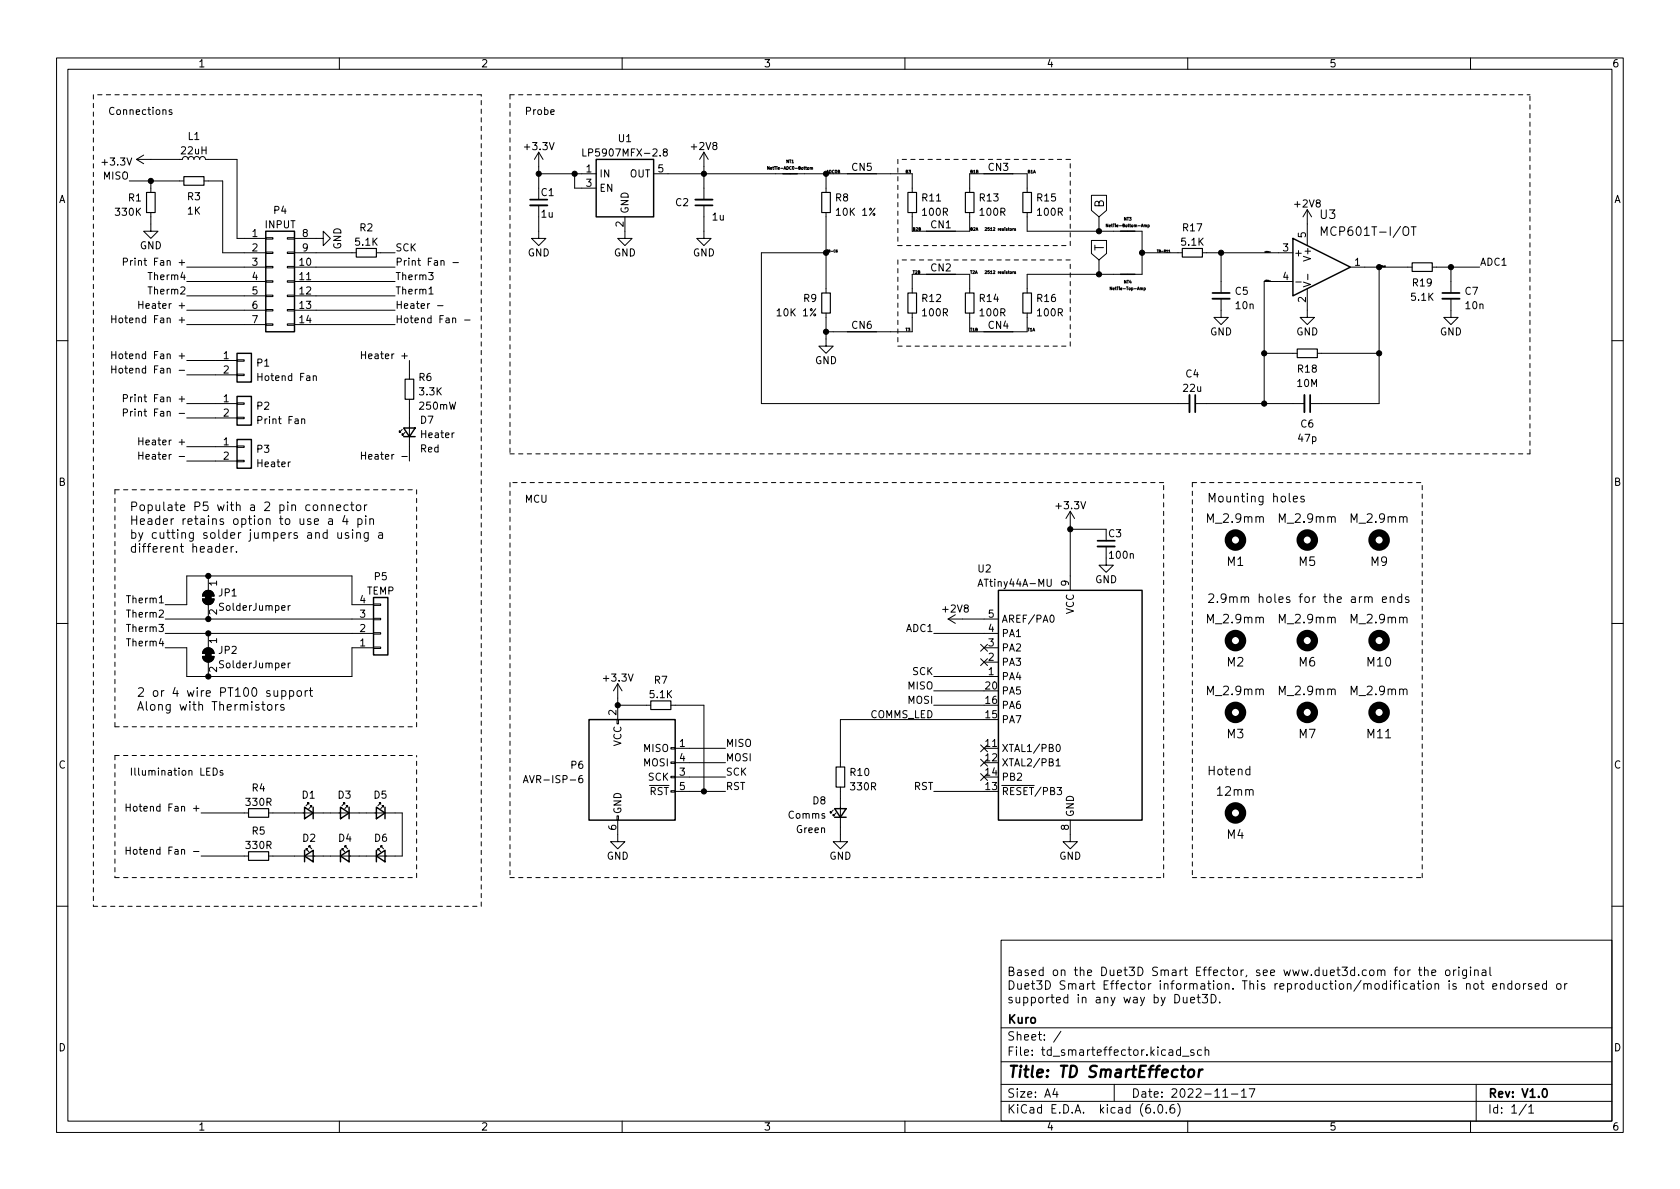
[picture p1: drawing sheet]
<svg xmlns="http://www.w3.org/2000/svg" width="297mm" height="210mm" viewBox="0 0 297 210" stroke-linecap="round" stroke-linejoin="round" font-family="sans-serif">
<g fill="none" stroke="#000" stroke-width=".18">
<path d="M10 10.2h277v190.1h-277zM12 12.2h273v186.1h-273zM30.4 19.5l-.3-.1-.2 .2 .1 .2 .4 .1v.3h-.5M60 10.2v2M97.4 19.8l.6-.1-.1-.2-.3-.1-.2 .2v.6h.5M110 10.2v2M160 10.2v2M210 10.2v2M260 10.2v2M22.9 32h9.6M24.1 28.2h8.2l.1-.4 .4-.1 .3 .1 .2 .4 .1-.3 .3-.2 .4 .1 .2 .4 .2-.4 .4-.1 .3 .2 .1 .3 .2-.4 .3-.1 .4 .1 .1 .4h5.6v14h5.1M24.1 28.2l1.3 .8"/>
<path d="M25.4 27.4l-1.3 .8M26.7 37.6v3.3h1.2l-1.2 1.3-1.3-1.3h1.3M26.7 32v2M36.1 32h3.3v12.7h7.6M95.2 36.3v5.9h1.3l-1.3 1.2-1.2-1.2h1.2M95.2 30.7h10.2M95.2 26.9l-.7 1.3M95.2 26.9v6.4M95.2 26.9l.8 1.3M101.6 30.7v2.6h3.8M103.1 26.3v1.3h.6M110.5 38.3v3.9h1.3l-1.3 1.2-1.3-1.2h1.3"/>
<path d="M115.6 30.7h34.3M117.5 26.9l-.2-.3v-.1l.2-.2 .4 .1 .1 .2-.1 .2-.5 .1-.1 .2v.3l.2 .2h.2l.3-.2v-.3l-.3-.2M124.5 36.3v5.9h1.2l-1.2 1.2-1.3-1.2h1.3M124.5 26.9l-.8 1.3M124.5 26.9v8.4M124.5 26.9l.7 1.3M136 29.5v.5l-.3-.5v.5M143.2 29.7l.2-.1 .1 .4M143.2 29.6v.4M143.5 29.7l.2-.1v.4M146 30.7v3.3M146 37.6v14.2"/>
<path d="M154.9 30.7h6.4v3.3M161.3 37.6v3.3h2.5M171.4 37.6v3.3h-2.5M174 30.7h-2.6v3.3M179.1 30.7h2.5v3.3M181.6 37.6v3.3h20.3v7.6h-20.3v3.3M193 34.5h2.6v2.7l-1.3 1.1-1.3-1.1zM194.3 38.3v2.6M195.9 39.6v.5l-.3-.5v.5M202.5 39.9l.2-.1v.3M203 39.8l.2 .1v.2h-.2M203 39.8v.5"/>
<path d="M231.1 37.1l-.7 1.2M231.1 37.1v6.3M231.1 37.1l.8 1.2M19.8 55.8v1.3M19.8 56.4h.7M20.5 55.8v1.3M21.2 56.3l.3-.1 .2 .3v.3l-.2 .3-.3-.1-.2-.2zM21.8 46.3h.6l.1-.2v-.3l-.7-.2v1.3M23.1 46.1v.8M23.4 46.1l-.3 .2M24.5 53.3v1.2M24.5 53.9h.8"/>
<path d="M25.3 53.3v1.2M33 47.2h14M33 49.8h14M33 52.3h14M33 54.9h14M33 57.4h14M47 57.3h1.3v.2h-1.3zM47 54.7h1.3v.3h-1.3zM47 52.2h1.3v.2h-1.3zM47 49.7h1.3v.2h-1.3zM47 47.1h1.3v.3h-1.3zM47 44.6h1.3v.2h-1.3z"/>
<path d="M47 42h1.3v.3h-1.3zM50.8 57.3h1.3v.2h-1.3zM50.8 54.7h1.3v.3h-1.3zM50.8 52.2h1.3v.2h-1.3zM50.8 49.7h1.3v.2h-1.3zM50.8 47.1h1.3v.3h-1.3zM50.8 44.6h1.3v.2h-1.3zM50.8 42h1.3v.3h-1.3zM52.1 42.2h5v-1.3l1.3 1.3-1.3 1.2v-1.2M52.1 44.7h10.9M52.1 47.2h17.7M52.1 49.8h17.7"/>
<path d="M52.1 52.3h17.7M52.1 54.9h17.7M52.1 57.4h17.7M66.5 44.7h3.3M75.8 48.2h.8l-.4 .5 .3 .1v.5l-.2 .2-.5-.2M75.9 51.1l.3-.4v1.3M75.9 52h.7M77.4 54.1h.9M80.1 46.4h1M82.1 56.6h1M146 55.4v5.8h1.3l-1.3 1.3-1.2-1.3h1.2M146 44.7h-11.4v26.7h75.7"/>
<path d="M146 58.7h3.9M148 44.2l-.2 .1v.2l.2 .1v-.2h-.2M161.3 55.4v3.3h-6.4M163.8 48.5h-2.5v3.3M168.9 48.5h2.5v3.3M171.4 55.4v3.3h2.6M178.6 40.5h.2v.2h-.2zM178.6 48.1h.2v.3l-.2-.1zM179.1 40.4v.4M179.1 48v.4M179.2 40.4l-.1 .1M179.2 48l-.1 .1"/>
<path d="M179.6 40.4l-.2 .1 .2 .2h-.2M179.6 48.1h-.2l.2 .3h-.2M181.6 55.4v3.3h-2.5M193 42.5h2.6v2.3l-1.3 1.2-1.3-1.2zM194.3 46v2.5M196.6 50.7v.6l-.3-.6v.6M201.9 44.7h7.1M202.3 51.2h.2v-.3h-.2v.5M206.6 44.3l.2-.1v.4M206.6 44.6h.3M212.6 44.7h16M215.9 52.8v3.3h1.3l-1.3 1.3-1.3-1.3h1.3"/>
<path d="M215.9 44.7v7.1M224.5 49.6h.1M224.5 44.6h.1M224.5 44.5v.1M228.6 49.8h-5.1v21.6M229.1 49.9h1M230.4 49.9l1.3 .4-1.3 .4M231.1 51v5.1h1.3l-1.3 1.3-1.2-1.3h1.2M231.2 48.5v1M233.6 41.6v-1.5l.5 1.1 .5-1.1v1.5M238.8 47.2h10.9M243.8 47.2v24.2h-12.2"/>
<path d="M244.9 47.1h.1M244.9 47v.2M249.5 40.1h.9M253.2 47.2h8.4M256.5 52.8v3.3h1.3l-1.3 1.3-1.2-1.3h1.2M256.5 47.2v4.6M10 60.2h2M19.8 62.2v1.2M19.8 64.7v1.3M19.8 62.8h.7M19.8 65.3h.7M20.5 62.2v1.2"/>
<path d="M20.5 64.7v1.3M21.2 62.6h.3l.2 .2v.4l-.2 .2h-.3l-.2-.2zM21.2 65.2l.3-.1 .2 .3v.3l-.2 .3-.3-.1-.2-.2zM21.8 73l.6-.1 .1-.2v-.3l-.7-.1v1.3M21.8 70.4h.6l.1-.2v-.3l-.7-.1v1.2M23.1 70.2v.8M23.1 72.7v.9M23.4 72.7l-.3 .3M23.4 70.2l-.3 .2M24.5 77.4v1.3M24.5 79.9v1.3M24.5 78h.8"/>
<path d="M25.3 77.4v1.3M25.3 79.9v1.3M33 63.7h8.9M33 66.3h8.9M33 71.4h8.9M33 79h8.9M33 73.9h8.9M41.9 66.2h1.3v.2h-1.3zM41.9 63.6h1.3v.3h-1.3zM41.9 78.9h1.3v.2h-1.3zM41.9 73.8h1.3v.2h-1.3zM41.9 71.2h1.3v.3h-1.3z"/>
<path d="M53.3 74.2l.2-.1h.3l.1 .8M55.4 66.6l.2-.2 .3 .1v.8M63.9 62.8h.7M63.9 62.2v1.2M63.9 79.9v1.3M64.6 62.2v1.2M64.6 79.9v1.3M71.1 75.9l-.5 .5v-.2v.2h.3M71.6 76.4l-.5 .6v-.3v.3h.3M72.4 63.7v3.4M72.4 70.6v10.9M211.3 71.4h19.3"/>
<path d="M223.5 62.5h5.9M232.9 62.5h10.9M285 60.2h2M24.5 80.5h.8M25.8 80.8l.6-.1v-.3h-.4l-.2 .1 .1 .6h.5M33 81.5h8.9M39.5 97.1l.7-.1-.1-.3-.4-.1-.2 .3 .1 .7h.5M40.9 96.6v1.1M41.3 96.6l-.3 .1-.1 .2M41.8 97.5v.2M41.9 81.4h1.3v.3h-1.3zM56.8 89.4l.2-.1h.4l.1 1"/>
<path d="M56.8 89.3v1M58.1 91.8h.6l.1 .9M58.2 89.4l.2-.1h.4l.1 1M58.2 89.3v1M58.8 92.1l-.5 .1a.3 .3 0 0 0-.2 .3 .3 .3 0 0 0 .2 .2h.5M59.5 89.8l.7-.2v-.3h-.5l-.2 .2 .1 .7h.6M59.7 94.2l.1 .9 .4 .1 .2-.1M60.4 94.2v1M61 91.1l-.4 1.1h.9M61.3 91.7v1M61.5 89.3h-.4l-.3 .3v.4l.2 .2h.5M61.6 94.3l-.3-.1-.3 .2 .1 .2 .5 .2v.3h-.6"/>
<path d="M62 89.3h.6M62.2 88.8v1.3l.4 .2M62.3 93.7v.1M62.3 94.2v1M63.1 89.4l.2-.1 .4 .1 .1 .6-.2 .2-.3 .1-.2-.2zM63.1 94.3l.2-.1 .3 .1 .1 .9M63.1 94.2v1M63.3 91.8l.4-.1 .3 .3v.5l-.1 .2h-.6M63.3 91.7v1.6M63.9 80.5h.7M64.4 89.3v1M64.7 91.2v.2"/>
<path d="M64.7 91.7v1M64.9 89.3h-.3l-.2 .3M65.1 94.2v1.2l-.3 .3-.4-.1M65.1 94.3l-.4-.1-.3 .3v.4l.1 .2h.6M65.2 80.8l.6-.1-.1-.3h-.3l-.2 .1v.6h.5M65.4 91.9l.2-.2 .4 .1v.9M65.4 91.7v1M67 94.3h.6v.9M67.6 94.5l-.5 .1a.3 .3 0 0 0-.2 .3 .3 .3 0 0 0 .2 .3l.5-.1M189.2 90.4l-.7 1.3M189.2 90.4v14M189.2 90.4l.8 1.3"/>
<path d="M189.2 93.6h6.4M195.6 96.6v3.3h1.2l-1.2 1.3-1.3-1.3h1.3M228.7 88.3l.7-.2-.1-.3-.4-.1-.2 .3v.7h.6M230.6 87.8l-.4-.1-.2 .3 .1 .2 .5 .1v.4h-.6M10 110.2h2M29.2 109.5h36.8M29.2 114.5h3.8v5.1h29.2v-5.1h3.8M29.2 112h36.8M29.2 106.9h3.8v-5.1h29.2v5.1h3.8M35.8 105.9h2a1.02 1.02 0 0 1-1 1 1.02 1.02 0 0 1-1-1zM35.8 116.1h2a1.02 1.02 0 0 1-1 1 1.02 1.02 0 0 1-1-1zM36.1 104.7a1.02 1.02 0 0 1 1.1-.2 1.02 1.02 0 0 1 .6 .9h-2z"/>
<path d="M36.1 114.8a1.02 1.02 0 0 1 1.1-.2 1.02 1.02 0 0 1 .6 1h-2zM36.8 101.8v2.6M36.8 106.9v2.6M36.8 112v2.5M36.8 117.1v2.5M51 107.1v.8M51 117.2v.9M51.3 107.1l-.3 .2M51.3 117.2l-.3 .3M66 106.8h1.3v.3h-1.3zM66 109.3h1.3v.3h-1.3zM66 111.9h1.3v.2h-1.3z"/>
<path d="M66 114.4h1.3v.3h-1.3zM165.1 119.6h11.4M165.1 112h11.4M167.6 109.5l1.3 .7M167.6 109.5h8.9M168.9 108.7l-1.3 .8M173.4 113.9l1.2 1.3M173.4 116.5l1.2 1.2M174 117.1h2.5M174 114.5h2.5M174.6 113.9l-1.2 1.3M174.6 116.5l-1.2 1.2"/>
<path d="M185.1 102.4v1.1l.3 .2h.2l.3-.2v-1.1M185.8 108.8h.1a.68 .68 0 0 1 .5 .6 .68 .68 0 0 1-.5 .6 .84 .84 0 0 1-.1-1.2zM242 105.7l.2-.2 .3 .1 .1 .9M244.4 106l.7-.1v-.3l-.5-.1-.2 .2 .1 .8h.6M245.8 105.7l.2-.2 .4 .1 .1 .9M245.8 105.5v1M247.8 105.6l-.4-.1-.3 .3v.5l.2 .2h.5M247.8 105v1.5M249.1 105.6l-.4-.1-.2 .2 .1 .3 .5 .1v.4h-.6M285 110.2h2M37.7 135.8a.64 .64 0 0 1 .7 .7 .64 .64 0 0 1-.7 .6zM39.4 136.3l-.3-.1-.2 .2 .1 .2 .4 .1v.3h-.5"/>
<path d="M46.3 124.6h.5M46.5 124.1v1.3l.3 .2M47.4 124.6h.4l.3 .3v.4l-.3 .3-.4-.1-.1-.2v-.4zM48.7 124.6v1M49.2 124.6h-.3l-.2 .3M49.8 122.2l.5-.1 .2 .3v.4l-.1 .3h-.6M49.8 122.1v1.5M50.2 124.6h-.4l-.2 .2 .1 .2 .5 .2v.3h-.6M51.2 122.2l.4-.1 .3 .3v.4l-.1 .3h-.6M51.2 122.1v1.5M52.7 122.2l.3-.1 .3 .3v.4l-.3 .3h-.3l-.2-.3v-.4zM54 122.1v1"/>
<path d="M54.4 122.1l-.3 .1-.1 .2M54.7 122.1h.6M54.9 121.6v1.3l.4 .2M92.5 138.4l.5-1.3 .4 1.3M92.7 138.1h.6M102.9 137.1l-.3 .1a.86 .86 0 0 0 0 1.2l.4-.1 .1-.4-.3-.3-.3 .1-.2 .2M109.1 127.2h.2v.8h-.2zM109.2 124.7h5.9M109.2 120.9v6.3M109.2 120.9l.8 1.3M109.2 120.9l-.7 1.3M118.6 137.3h.8v.2h-.8z"/>
<path d="M118.6 134.7h.8v.3h-.8zM118.6 132.2h.8v.3h-.8zM118.6 124.7h5.9v15.2M119.4 132.3h8.9M119.4 137.4h8.9M119.4 134.9h8.9M119.4 139.9h8.9M148.6 139.2v9.6h1.3l-1.3 1.3-1.3-1.3h1.3M165.1 124.7h8.9M165.1 139.9h8.9M165.1 122.2h8.9M173.4 131.7l1.2 1.2"/>
<path d="M173.4 134.3l1.2 1.2M173.4 136.8l1.2 1.2M174 127.2h-25.4v8.4M174 132.3h2.5M174.6 131.7l-1.2 1.2M174.6 134.3l-1.2 1.2M174.6 136.8l-1.2 1.2M186.7 134.5l.4-.3v1.2M186.7 135.4h.8M186.9 131.8l.1-.2a.68 .68 0 0 1 .5 .7 .68 .68 0 0 1-.5 .6l-.1-.1-.2-.4zM221 136.1l-.5-.1-.2 .3v.4l.1 .3h.6M221 135.5v1.5"/>
<path d="M22.3 142.2v1.2M22.3 149.8v1.3M22.3 150.4h.7M22.3 142.8h.7M23 142.2v1.2M23 149.8v1.3M23.7 150.3l.3-.1 .2 .3v.3l-.2 .3-.3-.1-.1-.2zM23.7 142.7l.3-.1 .2 .2v.4l-.2 .2h-.3l-.1-.2zM35.6 143.8h8.3M35.6 151.4h8.3M47.5 143.8h23.6v7.6h-23.6M54.1 150.4v-.3h.3h-.3l.5 .5"/>
<path d="M54.6 149.9v-.3h.3h-.3l.5 .5M54.6 142.2v-.2h-.2h.2l-.5 .5M55.1 142.7v-.2h-.2h.2l-.5 .5M60.5 150.4v-.3h.2h-.2l.5 .5M61 149.9v-.3h.2h-.2l.5 .5M61 142.2v-.2h-.3h.3l-.5 .5M61.5 142.7v-.2h-.3h.3l-.5 .5M66.8 150.4v-.3h.3h-.3l.5 .5M67.3 149.9v-.3h.3h-.3l.5 .5M67.3 142.2v-.2h-.2h.2l-.5 .5M67.8 142.7v-.2h-.2h.2l-.5 .5M109.1 144.3h.2v.7h-.2z"/>
<path d="M109.2 145v3.8h-1.3l1.3 1.3 1.3-1.3h-1.3M147.3 143.3l-.5 .5v-.3v.3h.3M147.8 143.8l-.5 .5v-.3v.3h.3M189.2 145v3.8h1.3l-1.3 1.3-1.2-1.3h1.2M10 160.2h2M177 166.3h108v32h-108zM178.4 171.7h.5l.2-.1 .1-.3-.1-.2-.7-.1v1.5h.6l.3-.3a.39 .39 0 0 0-.4-.5M178.4 173.4a.76 .76 0 0 1 .9 .8 .76 .76 0 0 1-.9 .7zM178.9 176.4l-.3-.1-.2 .3v.2l.5 .1v.4h-.5M179.6 176.3l.1 1h.4l.2-.1M179.9 171.6h.6l.1 .9M179.9 173.9l.1 1h.4l.2-.1"/>
<path d="M180.3 176.3v1M180.6 171.9h-.5a.29 .29 0 0 0-.2 .3 .29 .29 0 0 0 .2 .3l.5-.1M180.6 173.9v1M181 176.4l.4-.1 .3 .3v.5l-.1 .2h-.6M181 176.3v1.5M181.2 174.4l.7-.1v-.3l-.5-.1-.2 .2 .1 .8h.6M181.8 171.6l-.4-.1-.2 .2 .1 .2 .5 .2v.3h-.6M182.4 176.4l.4-.1 .3 .3v.5l-.2 .2h-.5M182.4 173.9h.5M182.4 176.3v1.5M182.4 172l.7-.1v-.3l-.5-.1-.2 .2 .1 .7h.6M182.6 173.4v1.3l.3 .2"/>
<path d="M183.3 173.4h.9l-.5 .6 .4 .1v.7l-.2 .1h-.4l-.2-.1M183.8 176.4l.3-.1 .3 .3v.5l-.3 .2h-.3l-.2-.2v-.5zM184.4 171.6l-.4-.1-.3 .3v.4l.2 .2h.5M184.4 171v1.5M184.9 173.4a.76 .76 0 0 1 .8 .8 .76 .76 0 0 1-.8 .7zM185.1 176.3v1M185.5 176.3l-.3 .1-.1 .2M185.8 176.3h.6M186 175.8v1.3l.4 .2M186.3 171.7l.2-.2 .4 .2 .1 .5-.1 .2-.4 .1-.2-.1zM186.8 176.8l.7-.1-.1-.3-.4-.1-.2 .3 .1 .7h.5M187.6 171.7l.3-.2 .3 .1 .1 .9"/>
<path d="M187.6 171.5v1M188.3 173.5l-.6-.1-.2 .2v.4l.6 .3 .2 .3-.3 .3h-.6M188.8 176.4l-.4-.1-.3 .3v.5l.1 .2h.6M188.8 175.8v1.5M188.9 174.1l.2-.2 .4 .1 .1 .9M188.9 173.9v1M189.6 174.1l.2-.2 .3 .1 .1 .9M189.9 171.5h.6M190.1 171v1.3l.4 .2M190.6 175.8v.2M190.6 176.3v1M190.9 174h.6l.1 .9"/>
<path d="M191 171.7l.2-.2 .4 .1v.9M191 171v1.5M191.4 176.5l.2-.2 .3 .1 .1 .9M191.4 176.3v1M191.6 174.3l-.5 .1a.29 .29 0 0 0-.2 .2 .29 .29 0 0 0 .2 .3h.5M192.3 172l.7-.1-.1-.3-.4-.1-.2 .2 .1 .7h.5M192.3 173.9v1M192.7 173.9l-.3 .1-.1 .2M193 173.9h.6M193.2 173.4v1.3l.4 .2M193.9 176.4h.5l.1 .9M194.5 176.7l-.5 .1a.29 .29 0 0 0-.2 .3 .29 .29 0 0 0 .2 .2h.5"/>
<path d="M194.8 171a.76 .76 0 0 1 .9 .8 .76 .76 0 0 1-.9 .7zM195.2 176.5l.2-.2 .4 .1 .1 .9M195.2 174.1h.5M195.2 176.3v1M195.9 173.4h-.7v1.5h.7M196.3 171.5l.1 .9 .3 .1 .2-.1M196.4 173.9h.5M196.4 176.3l.4 1M196.9 173.4l-.3 .2v1.3M196.9 171.5v1M197.1 176.3l-.5 1.4-.2 .1M197.2 173.9h.6"/>
<path d="M197.6 172l.7-.1-.1-.3-.4-.1-.2 .2v.7h.6M197.8 173.4l-.4 .2v1.3M198.2 174.4l.7-.1v-.3l-.5-.1-.2 .2 .1 .8h.6M198.7 176.3l.3 1 .3-.7 .3 .7 .3-1M198.7 171.5h.6M198.9 171v1.3l.4 .2M199.6 171h1l-.5 .6 .4 .1v.7l-.2 .1h-.4l-.3-.1M200.2 174l-.4-.1-.3 .3v.4l.1 .3h.6M200.4 176.4h.6l.1 .9M200.6 173.9h.6M200.9 173.4v1.3l.3 .2M201.1 176.7l-.5 .1a.29 .29 0 0 0-.2 .3 .29 .29 0 0 0 .2 .2h.5"/>
<path d="M201.2 171a.76 .76 0 0 1 .9 .8 .76 .76 0 0 1-.9 .7zM201.6 176.3l.4 1M201.8 174l.3-.1 .3 .3v.4l-.3 .3h-.3l-.2-.3v-.4zM202.4 176.3l-.5 1.4-.3 .1M203.1 173.9v1M203.5 173.9l-.3 .1-.1 .2M204.1 176.4l.4-.1 .3 .3v.5l-.2 .2h-.5M204.1 175.8v1.5M204.6 171.1l-.5-.1-.3 .3 .1 .4 .7 .2v.5l-.2 .1-.6-.1M205.1 173.4v.2M205.1 173.9v1M205.3 171.7l.2-.2 .4 .1v.9"/>
<path d="M205.3 171.5v1M205.3 176.3l.3 1M205.9 174.1l.2-.2 .3 .1 .1 .9M205.9 173.9v1M205.9 171.7l.2-.2 .4 .1 .1 .9M206 176.3l-.5 1.4-.2 .1M207 173.9h.6M207.3 171.6h.6v.9M207.6 173.4l-.4 .2v1.3M207.7 175.8a.76 .76 0 0 1 .9 .8 .76 .76 0 0 1-.9 .7zM207.9 171.9h-.5a.29 .29 0 0 0-.2 .3 .29 .29 0 0 0 .2 .3l.5-.1M208.1 174l.4-.1 .3 .3v.4l-.3 .3h-.4l-.1-.3v-.4z"/>
<path d="M208.6 171.5v1M209.1 171.5l-.3 .1-.2 .2M209.2 176.3l.1 1h.3l.3-.1M209.4 171.5h.5M209.4 173.9v1M209.6 171v1.3l.3 .2M209.9 173.9l-.3 .1-.2 .2M209.9 176.3v1M210.4 174.1l.2-.2 .3 .1 .1 .9M210.4 173.9v1M210.5 176.8l.7-.1-.1-.3-.4-.1-.2 .3 .1 .7h.5M211 174.1l.2-.2 .4 .1v.9"/>
<path d="M211.6 171.7h.5M211.6 176.3h.6M211.9 175.8v1.3l.3 .2M212.3 171h-.7v1.5h.7M212.4 174h.5l.1 .9M212.6 175.8h.9l-.5 .6 .4 .2v.6l-.2 .1h-.4l-.2-.1M212.7 171.5h.6M213 174.3l-.5 .1a.29 .29 0 0 0-.2 .2 .29 .29 0 0 0 .2 .3h.5M213.3 171l-.4 .2v1.3M213.5 173.9h.6M213.6 171.5h.5M213.7 173.4v1.3l.4 .2"/>
<path d="M214.1 171l-.3 .2v1.3M214.1 175.8a.76 .76 0 0 1 .9 .8 .76 .76 0 0 1-.9 .7zM214.6 172l.7-.1-.1-.3-.4-.1-.2 .2v.7h.6M214.6 173.4v.2M214.6 173.9v1M215.4 174l.3-.1 .3 .3v.4l-.3 .3h-.3l-.2-.3v-.4zM215.6 177.2v.1M216.6 171.6l-.5-.1-.2 .3v.4l.1 .2h.6M216.6 174.1l.3-.2 .3 .1 .1 .9M216.6 173.9v1M217 171.5h.6M217.2 171v1.3l.4 .2"/>
<path d="M218 174.8v.1M218.1 171.7l.2-.2 .4 .2 .1 .5-.2 .2-.3 .1-.2-.1zM219.4 171.5v1M219.6 173.4h.9M219.9 171.5l-.3 .1-.2 .2M220.1 173.4v1.5M220.4 172.4l-.1 .3M221 174.1l.2-.2 .4 .1v.9M221 173.4v1.5M222.4 173.4v.2M222.4 173.9v1M222.7 171.6l-.3-.1-.3 .2 .1 .2 .5 .2v.3h-.6"/>
<path d="M223.4 172l.7-.1-.1-.3-.4-.1-.2 .2v.7h.6M223.6 174l-.4-.1-.2 .2 .1 .3 .5 .1v.4h-.6M224.6 172l.8-.1-.1-.3-.4-.1-.3 .2 .1 .7h.6M225.4 173.9v1M225.9 173.9l-.3 .1-.2 .2M226.3 174.4l.7-.1-.1-.3-.4-.1-.2 .2 .1 .8h.5M227 171.5l.3 1 .3-.7 .3 .7 .2-1M227.6 174l.5-.1 .3 .3v.4l-.2 .3h-.6M227.6 173.9v1.5M228.6 171.5l.3 1 .2-.7 .3 .7 .3-1M229 173.9v1M229.4 173.9l-.3 .1-.1 .2"/>
<path d="M230 174l.4-.1 .2 .3v.4l-.2 .3h-.4l-.1-.3v-.4zM230.1 171.5l.3 1 .3-.7 .3 .7 .3-1M231.9 172.4v.1M231.9 174l-.4-.1-.3 .3v.4l.2 .3h.5M231.9 173.4v1.5M232.6 173.9l.1 1h.4l.2-.1M233.2 171.6l-.4-.1-.3 .3v.4l.1 .2h.6M233.2 171v1.5M233.3 173.9v1M233.9 171.5l.1 .9 .4 .1 .2-.1M234.6 171.5v1M234.6 174l-.4-.1-.3 .3v.4l.2 .3h.5"/>
<path d="M235.1 173.9h.5M235.2 172l.7-.1v-.3l-.5-.1-.2 .2 .1 .7h.6M235.3 173.4v1.3l.3 .2M236.1 173.4v.2M236.1 173.9v1M236.4 171.5h.5M236.6 171v1.3l.3 .2M236.9 174l.4-.1 .3 .3v.4l-.3 .3h-.4l-.1-.3v-.4zM237.3 171h.9l-.5 .6 .4 .1v.7l-.2 .1h-.4l-.2-.1M238.2 174.1l.2-.2 .4 .1 .1 .9M238.2 173.9v1M239.5 171.6l-.4-.1-.3 .3v.4l.1 .2h.6"/>
<path d="M239.5 171v1.5M240.2 172.4v.1M240.6 173.4l-1.2 1.9M241.1 174.1l.3-.2 .3 .1 .1 .9M241.1 173.9v1M241.6 171.6l-.5-.1-.2 .3v.4l.1 .2h.6M241.8 174.1l.2-.2 .4 .1v.9M242.3 171.6l.3-.1 .3 .3v.4l-.3 .3-.3-.1-.2-.2v-.4zM243.2 174l.4-.1 .3 .3v.4l-.3 .3h-.4l-.1-.3v-.4zM243.6 171.7l.2-.2 .3 .1 .1 .9M243.6 171.5v1M244.2 171.7l.2-.2 .4 .1 .1 .9"/>
<path d="M245.1 174l-.4-.1-.3 .3v.4l.2 .3h.5M245.1 173.4v1.5M245.9 173.4v.2M245.9 173.9v1M246.4 173.9h.5M246.5 171.5h.6M246.9 173.4l-.3 .2v1.3M247.1 171l-.4 .2v1.3M247.4 173.4v.2M247.4 173.9v1M247.6 171.7l.2-.2 .4 .2 .1 .5-.2 .2-.3 .1-.2-.1zM248.8 174l-.4-.1-.3 .3v.4l.1 .3h.6"/>
<path d="M248.9 171.5v1M249.4 171.5l-.3 .1-.2 .2M249.4 174h.6l.1 .9M250.1 174.3l-.5 .1a.29 .29 0 0 0-.2 .2 .29 .29 0 0 0 .2 .3h.5M250.6 173.9h.5M250.8 173.4v1.3l.3 .2M250.8 171.5h.6M251 171v1.3l.4 .2M251.6 173.4v.2M251.6 173.9v1M251.9 171.7l.2-.2 .3 .1 .1 .9M251.9 171v1.5"/>
<path d="M252.4 174.1l.2-.2 .4 .2 .1 .5-.2 .3h-.3l-.2-.1zM253.1 172l.8-.1-.1-.3-.4-.1-.3 .2 .1 .7h.6M253.7 174.1l.2-.2 .4 .1 .1 .9M253.7 173.9v1M255.7 171.6l.4-.1 .3 .3v.4l-.3 .3-.4-.1-.1-.2v-.4zM256.2 173.4v.2M256.2 173.9v1M257 171.5v1M257.4 171.5l-.3 .1-.1 .2M257.4 174l-.3-.1-.2 .2v.3l.5 .1v.4h-.5M257.9 171v.2M257.9 171.5v1"/>
<path d="M259.3 171.5v1.2l-.3 .3-.3-.1M259.3 171.6l-.4-.1-.3 .3v.4l.1 .2h.6M259.3 174.1l.2-.2 .4 .1v.9M259.3 173.9v1M260 171v.2M260 171.5v1M260.7 171.7l.2-.2 .4 .1 .1 .9M260.7 174l.4-.1 .3 .3v.4l-.3 .3h-.4l-.1-.3v-.4zM260.7 171.5v1M261.8 173.9h.6M262 173.4v1.3l.4 .2M262.1 171.6h.5l.1 .9"/>
<path d="M262.7 171.9h-.5a.29 .29 0 0 0-.2 .3 .29 .29 0 0 0 .2 .3l.5-.1M263.4 171v1.3l.2 .2M263.9 174.4l.8-.1-.1-.3-.5-.1-.2 .2 .1 .8h.6M265.3 174.1l.2-.2 .4 .1v.9M265.3 173.9v1M267.3 174l-.4-.1-.3 .3v.4l.1 .3h.6M267.3 173.4v1.5M268.1 174l.3-.1 .3 .3v.4l-.3 .3h-.3l-.2-.3v-.4zM269.4 173.9v1M269.8 173.9l-.3 .1-.1 .2M270.8 174l-.4-.1-.2 .2 .1 .3 .5 .1v.4h-.6M271.4 174.4l.8-.1-.1-.3-.4-.1-.3 .2 .1 .8h.6"/>
<path d="M273.4 174l-.4-.1-.3 .3v.4l.2 .3h.5M273.4 173.4v1.5M275.4 174l.3-.1 .3 .3v.4l-.3 .3h-.3l-.2-.3v-.4zM276.6 173.9v1M277.1 173.9l-.3 .1-.2 .2M285 160.2h2M60 198.3v2M110 198.3v2M160 198.3v2M177 194.8h108M177 191.8h108M177 187.8h108"/>
<path d="M177 181.8h108M186.5 192.5l-.4 1h1M186.9 193v1M187.6 182.4l-1.3 1.9M197 191.8v3M204.1 196.7v.1M204.9 195.4l.2-.1a.81 .81 0 0 1 .6 .7 .81 .81 0 0 1-.3 .8h-.2a.81 .81 0 0 1-.6-.6 .81 .81 0 0 1 .3-.8zM206.2 196.7v.1M207.6 195.3a.59 .59 0 0 0-.7 .7v.5l.1 .3h.4l.2-.1 .1-.5-.1-.2-.5-.1-.2 .3M208.2 195.1a1.72 1.72 0 0 1 0 2.3M208.7 185.7l-.4-.1-.3 .3v.4l.1 .3h.6M208.7 185.1v1.5"/>
<path d="M209.1 186.8h1.1M210 198.3v2M211.1 185.7l-.4-.1-.2 .2 .1 .3 .5 .1v.4h-.6M212.4 185.7l-.4-.1-.3 .3v.4l.2 .3h.5M213.1 185.8l.2-.2 .3 .1 .1 .9M213.1 185.1v1.5M216.2 194h.9M217.7 193.5h1.2M219.5 193l.4-.5v1.5M219.5 194h.9M220.9 192.5h1l-.7 1.5M260 198.3v2"/>
<path d="M261 191.8v6.5M269.9 195.3l-1.3 1.9M270.3 195.8l.4-.5v1.5M270.3 196.8h.9"/>
</g>
<path d="M93.7 35.3h3.1M122.9 36.3h3.1M214.4 51.8h3M255 51.8h3.1M211.3 69.8v3.1M231.6 69.8v3.1M194.1 95.6h3M272.9 192.6l.2-.1a.8 .8 0 0 1 .5 .8 .8 .8 0 0 1-.5 .7 1 1 0 0 1-.2-1.4z" fill="none" stroke="#000" stroke-width=".3"/>
<path d="M210.2 189.3a.52 .52 0 0 1 .6-.2 .52 .52 0 0 1 .4 .4l-.1 .6a.55 .55 0 0 1-.5 .4 .55 .55 0 0 1-.6-.4zM212.1 189.1l-.2 1.4M212.6 189.1l-.4 .1-.2 .3" fill="none" stroke="#000" stroke-width=".4"/>
<path d="M93.7 36.3h3.1M122.9 35.3h3.1M214.4 52.8h3M255 52.8h3.1M210.3 69.8v3.1M230.6 69.8v3.1M194.1 96.6h3" fill="none" stroke="#000" stroke-width=".33"/>
<g fill="none" stroke="#000" stroke-width=".25">
<path d="M105.4 28.2h10.2v10.1h-10.2zM138.4 30.7h2.6M149.9 30.7h5M174 30.7h5.1M47 40.9h5.1v17.8h-5.1zM149.9 58.7h5M163.8 40.9h5.1M163.8 48.5h5.1M174 58.7h5.1M198.1 40.9h2.6M198.1 48.5h2.6M228.6 42.2l10.2 5-10.2 5.1z"/>
<path d="M41.9 62.5h2.5v5.1h-2.5zM41.9 77.7h2.5v5.1h-2.5zM41.9 70.1h2.5v5.1h-2.5zM71.4 75.7h2l-1 1.5zM71.4 77.2h2M66 105.7h2.6v10.1h-2.6zM176.5 104.4h25.4v40.6h-25.4zM104.1 127.2h15.3v17.8h-15.3zM53.8 151.4l1.6-1v2zM53.8 142.7l1.6 1.1-1.6 1zM53.8 150.4v2M55.4 142.7v2.1"/>
<path d="M60.2 151.4l1.5-1v2zM60.2 142.7l1.5 1.1-1.5 1zM60.2 150.4v2M61.7 142.7v2.1M66.5 151.4l1.6-1v2zM66.5 142.7l1.6 1.1-1.6 1zM66.5 150.4v2M68.1 142.7v2.1M147.6 143h2l-1 1.5zM147.6 144.5h2"/>
</g>
<g fill="none" stroke="#000" stroke-width=".2">
<path d="M25.9 34h1.5v3.6h-1.5zM32.5 31.2h3.6v1.6h-3.6zM145.3 34h1.5v3.6h-1.5zM160.5 34h1.6v3.6h-1.6zM170.7 34h1.5v3.6h-1.5zM180.8 34h1.6v3.6h-1.6zM63 43.9h3.5v1.6h-3.5zM145.3 51.8h1.5v3.6h-1.5zM160.5 51.8h1.6v3.6h-1.6zM170.7 51.8h1.5v3.6h-1.5zM180.8 51.8h1.6v3.6h-1.6zM209 43.9h3.6v1.6h-3.6z"/>
<path d="M249.7 46.5h3.5v1.5h-3.5zM71.6 67.1h1.6v3.5h-1.6zM229.4 61.7h3.5v1.5h-3.5zM115.1 123.9h3.5v1.6h-3.5zM147.8 135.6h1.6v3.6h-1.6zM43.9 143h3.6v1.5h-3.6zM43.9 150.6h3.6v1.5h-3.6z"/>
</g>
<g fill="none" stroke="#000" stroke-width="1.3">
<circle cx="218.4" cy="95.5" r="1.27"/>
<circle cx="231.1" cy="95.5" r="1.27"/>
<circle cx="243.8" cy="95.5" r="1.27"/>
<circle cx="218.4" cy="113.3" r="1.27"/>
<circle cx="231.1" cy="113.3" r="1.27"/>
<circle cx="243.8" cy="113.3" r="1.27"/>
<circle cx="218.4" cy="126" r="1.27"/>
<circle cx="231.1" cy="126" r="1.27"/>
<circle cx="243.8" cy="126" r="1.27"/>
<circle cx="218.4" cy="143.8" r="1.27"/>
</g>
<g fill="#000" stroke="#000" stroke-width=".18">
<path d="M35.8 105.9h2a1.02 1.02 0 0 1-1 1 1.02 1.02 0 0 1-1-1zM35.8 116.1h2a1.02 1.02 0 0 1-1 1 1.02 1.02 0 0 1-1-1zM36.3 105.2h1v1h-1zM36.3 115.3h1v1h-1zM36.1 104.7a1.02 1.02 0 0 1 1.1-.2 1.02 1.02 0 0 1 .6 .9h-2zM36.1 114.8a1.02 1.02 0 0 1 1.1-.2 1.02 1.02 0 0 1 .6 1h-2z"/>
<circle cx="26.7" cy="32" r=".46"/>
<circle cx="95.2" cy="30.7" r=".46"/>
<circle cx="101.6" cy="30.7" r=".46"/>
<circle cx="124.5" cy="30.7" r=".46"/>
<circle cx="146" cy="30.7" r=".46"/>
<circle cx="146" cy="44.7" r=".46"/>
<circle cx="146" cy="58.7" r=".46"/>
<circle cx="194.3" cy="40.9" r=".46"/>
<circle cx="194.3" cy="48.5" r=".46"/>
<circle cx="201.9" cy="44.7" r=".46"/>
<circle cx="215.9" cy="44.7" r=".46"/>
<circle cx="243.8" cy="47.2" r=".46"/>
<circle cx="256.5" cy="47.2" r=".46"/>
<circle cx="223.5" cy="62.5" r=".46"/>
<circle cx="223.5" cy="71.4" r=".46"/>
<circle cx="243.8" cy="62.5" r=".46"/>
<circle cx="189.2" cy="93.6" r=".46"/>
<circle cx="36.8" cy="109.5" r=".46"/>
<circle cx="36.8" cy="119.6" r=".46"/>
<circle cx="36.8" cy="112" r=".46"/>
<circle cx="36.8" cy="101.8" r=".46"/>
<circle cx="109.2" cy="124.7" r=".46"/>
<circle cx="124.5" cy="139.9" r=".46"/>
</g>
<g fill="none" stroke="#000" stroke-width=".18" stroke-dasharray=".8 .8">
<path d="M16.5 16.8v143.5M85.1 16.8h-68.6M90.2 16.8v63.5M90.2 16.8h180.3M158.7 28.2v15.2M189.2 28.2h-30.5M158.7 46v15.2M158.7 43.4h30.5M189.2 46h-30.5M189.2 43.4v-15.2M158.7 61.2h30.5M189.2 61.2v-15.2"/>
<path d="M20.3 86.6v41.9M20.3 86.6h53.4M90.2 85.3v69.9M90.2 80.3h180.3M205.7 85.3h-115.5M210.8 85.3v69.9M210.8 85.3h40.7M270.5 80.3v-63.5M20.3 133.6h53.4M20.3 128.5h53.4M20.3 133.6v21.6M73.7 128.5v-41.9"/>
<path d="M20.3 155.2h53.4M73.7 155.2v-21.6M90.2 155.2h115.5M205.7 155.2v-69.9M210.8 155.2h40.7M251.5 155.2v-69.9M16.5 160.3h68.6M85.1 160.3v-143.5"/>
</g>
<text font-size="2.8" x="178" y="190.6">Title: TD SmartEffector</text>
<g font-size="2.1">
<text x="195.2" y="36.8" transform="rotate(-90 195.2 36.8)">B</text>
<text x="233.4" y="38.7">U3</text>
<text x="235" y="41.7">MCP601T-I/OT</text>
<text x="195.2" y="44.4" transform="rotate(-90 195.2 44.4)">T</text>
<text x="213.4" y="88.8">Mounting holes</text>
<text x="22.9" y="90.4">Populate P5 with a 2 pin connector</text>
<text x="22.9" y="92.8">Header retains option to use a 4 pin</text>
<text x="22.9" y="95.3">by cutting solder jumpers and using a</text>
<text x="213.6" y="92.5">M_2.9mm</text>
<text x="226.3" y="92.5">M_2.9mm</text>
<text x="239" y="92.5">M_2.9mm</text>
<text x="22.9" y="97.7">different header.</text>
<text x="217" y="100.1">M1</text>
<text x="229.7" y="100.1">M5</text>
<text x="242.4" y="100.1">M9</text>
<text x="213.4" y="106.6">2.9mm holes for the arm ends</text>
<text x="213.6" y="110.2">M_2.9mm</text>
<text x="226.3" y="110.2">M_2.9mm</text>
<text x="239" y="110.2">M_2.9mm</text>
<text x="217" y="117.9">M2</text>
<text x="229.7" y="117.9">M6</text>
<text x="241.8" y="117.9">M10</text>
<text x="24.1" y="123.2">2 or 4 wire PT100 support</text>
<text x="24.1" y="125.7">Along with Thermistors</text>
<text x="213.6" y="122.9">M_2.9mm</text>
<text x="226.3" y="122.9">M_2.9mm</text>
<text x="239" y="122.9">M_2.9mm</text>
<text x="217" y="130.6">M3</text>
<text x="229.7" y="130.6">M7</text>
<text x="241.8" y="130.6">M11</text>
<text x="213.4" y="137.1">Hotend</text>
<text x="215.4" y="140.7">12mm</text>
<text x="217" y="148.3">M4</text>
<text x="178" y="184">Sheet: /</text>
<text x="178" y="181">Kuro</text>
<text x="178" y="186.7">File: td_smarteffector.kicad_sch</text>
<text x="178" y="196.9">KiCad E.D.A. kicad (6.0.6)</text>
<text x="178" y="194.1">Size: A4</text>
<text x="200" y="194.1">Date: 2022-11-17</text>
<text x="263" y="194.1">Rev: V1.0</text>
<text x="263" y="196.9">Id: 1/1</text>
</g>
<g font-size="1.8">
<text x="35" y="11.9">1</text>
<text x="85" y="11.9">2</text>
<text x="135" y="11.9">3</text>
<text x="185" y="11.9">4</text>
<text x="235" y="11.9">5</text>
<text x="285" y="11.9">6</text>
<text x="19" y="20.3">Connections</text>
<text x="92.7" y="20.3">Probe</text>
<text x="18.2" y="29.3">+3.3V</text>
<text x="32.1" y="27.3">22uH</text>
<text x="33.3" y="24.7">L1</text>
<text x="92.9" y="26.5">+3.3V</text>
<text x="104" y="27.7">LP5907MFX-2.8</text>
<text x="109.4" y="25.1">U1</text>
<text x="122.4" y="26.5">+2V8</text>
<text x="10.3" y="35.9">A</text>
<text x="18.3" y="31.7">MISO</text>
<text x="22.7" y="35.6">R1</text>
<text x="33.2" y="35.4">R3</text>
<text x="95.7" y="34.7">C1</text>
<text x="103.6" y="30.5">1</text>
<text x="103.6" y="33">3</text>
<text x="105.9" y="31.4">IN</text>
<text x="105.9" y="33.9">EN</text>
<text x="111.3" y="31.4">OUT</text>
<text x="116.3" y="30.5">5</text>
<text x="147.7" y="35.6">R8</text>
<text x="150.6" y="30.2">CN5</text>
<text x="163.1" y="35.6">R11</text>
<text x="173.3" y="35.6">R13</text>
<text x="174.8" y="30.2">CN3</text>
<text x="183.4" y="35.6">R15</text>
<text x="285.3" y="35.9">A</text>
<text x="20.5" y="38.1">330K</text>
<text x="33.2" y="37.9">1K</text>
<text x="44.6" y="41.9">1</text>
<text x="46.9" y="40.4">INPUT</text>
<text x="48.4" y="37.8">P4</text>
<text x="53.5" y="41.9">8</text>
<text x="63.6" y="40.9">R2</text>
<text x="95.7" y="38.5">1u</text>
<text x="110.2" y="40.1" transform="rotate(-90 110.2 40.1)">2</text>
<text x="111.1" y="37.8" transform="rotate(-90 111.1 37.8)">GND</text>
<text x="119.5" y="36.4">C2</text>
<text x="126" y="39">1u</text>
<text x="148.1" y="38.1">10K 1%</text>
<text x="163.2" y="38.1">100R</text>
<text x="164.6" y="40.4">CN1</text>
<text x="173.4" y="38.1">100R</text>
<text x="183.5" y="38.1">100R</text>
<text x="209.2" y="40.9">R17</text>
<text x="229.1" y="36.7">+2V8</text>
<text x="23.8" y="47">Print Fan +</text>
<text x="24.7" y="44.1">GND</text>
<text x="44.6" y="44.4">2</text>
<text x="44.6" y="47">3</text>
<text x="53" y="47">10</text>
<text x="53.5" y="44.4">9</text>
<text x="60.3" y="44.1" transform="rotate(-90 60.3 44.1)">GND</text>
<text x="62.9" y="43.4">5.1K</text>
<text x="69.8" y="47">Print Fan -</text>
<text x="69.8" y="44.4">SCK</text>
<text x="93.3" y="45.3">GND</text>
<text x="108.5" y="45.3">GND</text>
<text x="122.5" y="45.3">GND</text>
<text x="164.6" y="48">CN2</text>
<text x="209" y="43.4">5.1K</text>
<text x="226.8" y="44.4">3</text>
<text x="228.7" y="45.3">+</text>
<text x="230.9" y="42" transform="rotate(-90 230.9 42)">5</text>
<text x="231.8" y="45.8" transform="rotate(-90 231.8 45.8)">V+</text>
<text x="239.5" y="47">1</text>
<text x="261.6" y="47">ADC1</text>
<text x="26.6" y="49.5">Therm4</text>
<text x="26.6" y="52.1">Therm2</text>
<text x="44.6" y="49.5">4</text>
<text x="44.6" y="52.1">5</text>
<text x="53" y="49.5">11</text>
<text x="53" y="52.1">12</text>
<text x="69.8" y="49.5">Therm3</text>
<text x="69.8" y="52.1">Therm1</text>
<text x="142.1" y="53.4">R9</text>
<text x="163.1" y="53.4">R12</text>
<text x="173.3" y="53.4">R14</text>
<text x="183.4" y="53.4">R16</text>
<text x="218.4" y="52.1">C5</text>
<text x="226.8" y="49.5">4</text>
<text x="230.9" y="53.4" transform="rotate(-90 230.9 53.4)">2</text>
<text x="249.6" y="53.2">5.1K</text>
<text x="249.8" y="50.6">R19</text>
<text x="259.1" y="52.1">C7</text>
<text x="21.8" y="57.1">Hotend Fan +</text>
<text x="26" y="54.6">Heater +</text>
<text x="44.6" y="54.6">6</text>
<text x="44.6" y="57.1">7</text>
<text x="53" y="54.6">13</text>
<text x="53" y="57.1">14</text>
<text x="69.8" y="57.1">Hotend Fan -</text>
<text x="69.8" y="54.6">Heater -</text>
<text x="137.7" y="55.9">10K 1%</text>
<text x="150.6" y="58.1">CN6</text>
<text x="163.2" y="55.9">100R</text>
<text x="173.4" y="55.9">100R</text>
<text x="174.8" y="58.1">CN4</text>
<text x="183.5" y="55.9">100R</text>
<text x="213.9" y="59.3">GND</text>
<text x="218.6" y="54.7">10n</text>
<text x="229.2" y="59.3">GND</text>
<text x="254.6" y="59.3">GND</text>
<text x="259.2" y="54.7">10n</text>
<text x="21.8" y="63.5">Hotend Fan +</text>
<text x="39.5" y="63.5">1</text>
<text x="45.4" y="64.8">P1</text>
<text x="65.4" y="63.5">Heater +</text>
<text x="144.1" y="64.4">GND</text>
<text x="229.5" y="65.9">R18</text>
<text x="22.2" y="66">Hotend Fan -</text>
<text x="23.8" y="71.1">Print Fan +</text>
<text x="39.5" y="66">2</text>
<text x="39.5" y="71.1">1</text>
<text x="45.9" y="67.4">Hotend Fan</text>
<text x="74.1" y="67.4">R6</text>
<text x="74.2" y="69.9">3.3K</text>
<text x="209.3" y="69.3">22u</text>
<text x="209.7" y="66.7">C4</text>
<text x="229.4" y="68.4">10M</text>
<text x="24.3" y="73.6">Print Fan -</text>
<text x="39.5" y="73.7">2</text>
<text x="45.4" y="72.4">P2</text>
<text x="45.9" y="75">Print Fan</text>
<text x="74.3" y="72.4">250mW</text>
<text x="74.4" y="74.9">D7</text>
<text x="74.6" y="77.5">Heater</text>
<text x="230" y="75.6">C6</text>
<text x="26" y="78.7">Heater +</text>
<text x="26.4" y="81.3">Heater -</text>
<text x="39.5" y="78.7">1</text>
<text x="39.5" y="81.3">2</text>
<text x="45.4" y="80.1">P3</text>
<text x="45.6" y="82.6">Heater</text>
<text x="65.8" y="81.3">Heater -</text>
<text x="74.3" y="80">Red</text>
<text x="229.6" y="78.1">47p</text>
<text x="10.3" y="85.9">B</text>
<text x="92.7" y="88.9">MCU</text>
<text x="285.3" y="85.9">B</text>
<text x="186.9" y="90">+3.3V</text>
<text x="196" y="95">C3</text>
<text x="172.9" y="101.2">U2</text>
<text x="196.3" y="98.8">100n</text>
<text x="22.8" y="106.7">Therm1</text>
<text x="38.4" y="103.6" transform="rotate(-90 38.4 103.6)">1</text>
<text x="38.7" y="105.5">JP1</text>
<text x="39.1" y="108">SolderJumper</text>
<text x="63.6" y="106.7">4</text>
<text x="64.9" y="105.1">TEMP</text>
<text x="66.2" y="102.6">P5</text>
<text x="173.4" y="103.8">ATtiny44A-MU</text>
<text x="189" y="103.6" transform="rotate(-90 189 103.6)">9</text>
<text x="193.6" y="103.1">GND</text>
<text x="22.8" y="109.2">Therm2</text>
<text x="22.8" y="111.7">Therm3</text>
<text x="38.4" y="113.8" transform="rotate(-90 38.4 113.8)">1</text>
<text x="38.4" y="108.7" transform="rotate(-90 38.4 108.7)">2</text>
<text x="63.6" y="111.8">2</text>
<text x="63.6" y="109.2">3</text>
<text x="160.3" y="111.7">ADC1</text>
<text x="166.8" y="108.3">+2V8</text>
<text x="174.8" y="111.8">4</text>
<text x="174.8" y="109.2">5</text>
<text x="177" y="112.6">PA1</text>
<text x="177" y="110.1">AREF/PA0</text>
<text x="189.9" y="108.6" transform="rotate(-90 189.9 108.6)">VCC</text>
<text x="22.8" y="114.3">Therm4</text>
<text x="38.4" y="118.9" transform="rotate(-90 38.4 118.9)">2</text>
<text x="38.7" y="115.6">JP2</text>
<text x="39.1" y="118.2">SolderJumper</text>
<text x="63.6" y="114.3">1</text>
<text x="161.4" y="119.4">SCK</text>
<text x="174.8" y="119.4">1</text>
<text x="174.8" y="116.8">2</text>
<text x="174.8" y="114.3">3</text>
<text x="177" y="117.7">PA3</text>
<text x="177" y="115.2">PA2</text>
<text x="106.9" y="120.5">+3.3V</text>
<text x="115" y="123.4">5.1K</text>
<text x="115.7" y="120.9">R7</text>
<text x="160.6" y="124.4">MOSI</text>
<text x="160.6" y="121.9">MISO</text>
<text x="174.3" y="124.5">16</text>
<text x="174.3" y="121.9">20</text>
<text x="177" y="120.3">PA4</text>
<text x="177" y="125.3">PA6</text>
<text x="177" y="122.8">PA5</text>
<text x="109" y="126.5" transform="rotate(-90 109 126.5)">2</text>
<text x="109.9" y="132" transform="rotate(-90 109.9 132)">VCC</text>
<text x="153.8" y="127">COMMS_LED</text>
<text x="174.3" y="127">15</text>
<text x="177" y="127.9">PA7</text>
<text x="10.3" y="135.9">C</text>
<text x="22.9" y="137.1">Illumination LEDs</text>
<text x="101" y="135.9">P6</text>
<text x="113.8" y="133">MISO</text>
<text x="113.8" y="135.5">MOSI</text>
<text x="120.2" y="132.1">1</text>
<text x="120.2" y="137.2">3</text>
<text x="120.2" y="134.6">4</text>
<text x="128.3" y="132.1">MISO</text>
<text x="128.3" y="137.1">SCK</text>
<text x="128.3" y="134.6">MOSI</text>
<text x="150.4" y="137.2">R10</text>
<text x="174.3" y="132.1">11</text>
<text x="174.3" y="134.6">12</text>
<text x="174.3" y="137.2">14</text>
<text x="177" y="133">XTAL1/PB0</text>
<text x="177" y="135.5">XTAL2/PB1</text>
<text x="285.3" y="135.9">C</text>
<text x="24.3" y="143.5">Hotend Fan +</text>
<text x="43.6" y="142.5">330R</text>
<text x="44.6" y="140">R4</text>
<text x="53.4" y="141.2">D1</text>
<text x="59.8" y="141.2">D3</text>
<text x="66.1" y="141.2">D5</text>
<text x="93.5" y="138.5">AVR-ISP-6</text>
<text x="113.5" y="140.6">~{RST}</text>
<text x="114.6" y="138">SCK</text>
<text x="120.2" y="139.7">5</text>
<text x="128.3" y="139.7">RST</text>
<text x="143.7" y="142.2">D8</text>
<text x="150.5" y="139.7">330R</text>
<text x="161.6" y="139.7">RST</text>
<text x="174.3" y="139.7">13</text>
<text x="177" y="140.6">~{RESET}/PB3</text>
<text x="177" y="138">PB2</text>
<text x="44.6" y="147.6">R5</text>
<text x="53.5" y="148.8">D2</text>
<text x="59.9" y="148.8">D4</text>
<text x="66.2" y="148.8">D6</text>
<text x="109" y="146.8" transform="rotate(-90 109 146.8)">6</text>
<text x="109.9" y="144" transform="rotate(-90 109.9 144)">GND</text>
<text x="139.4" y="144.8">Comms</text>
<text x="140.9" y="147.3">Green</text>
<text x="189" y="146.8" transform="rotate(-90 189 146.8)">8</text>
<text x="189.9" y="144.5" transform="rotate(-90 189.9 144.5)">GND</text>
<text x="24.8" y="151.1">Hotend Fan -</text>
<text x="43.6" y="150.1">330R</text>
<text x="107.3" y="152">GND</text>
<text x="146.6" y="152">GND</text>
<text x="187.3" y="152">GND</text>
<text x="10.3" y="185.9">D</text>
<text x="285.3" y="185.9">D</text>
<text x="35" y="199.9">1</text>
<text x="85" y="199.9">2</text>
<text x="135" y="199.9">3</text>
<text x="185" y="199.9">4</text>
<text x="235" y="199.9">5</text>
<text x="285" y="199.9">6</text>
</g>
<g font-size=".7">
<text x="136.2" y="30">NetTie-ADC0-Bottom</text>
<text x="139" y="28.8">NT1</text>
<text x="146" y="30.6">ADC0B</text>
<text x="160" y="30.6">B3</text>
<text x="171.4" y="30.6">B1B</text>
<text x="181.6" y="30.6">B1A</text>
<text x="161.3" y="40.8">B2B</text>
<text x="171.4" y="40.8">B2A</text>
<text x="174" y="40.8">2512 resistors</text>
<text x="196" y="40.1">NetTie-Bottom-Amp</text>
<text x="198.7" y="39">NT3</text>
<text x="161.3" y="48.4">T2B</text>
<text x="171.4" y="48.4">T2A</text>
<text x="174" y="48.4">2512 resistors</text>
<text x="196.6" y="51.3">NetTie-Top-Amp</text>
<text x="198.7" y="50.1">NT4</text>
<text x="160" y="58.6">T3</text>
<text x="171.4" y="58.6">T1B</text>
<text x="181.6" y="58.6">T1A</text>
</g>
<g font-size=".6">
<text x="146" y="44.6">TB-C6</text>
<text x="204.5" y="44.6">TB-R11</text>
</g>
<g font-size=".3">
<text x="223.5" y="44.7">u3vin+</text>
<text x="243.8" y="47.2">u3Vout</text>
<text x="223.5" y="49.7">u3vin-</text>
</g>
</svg>
